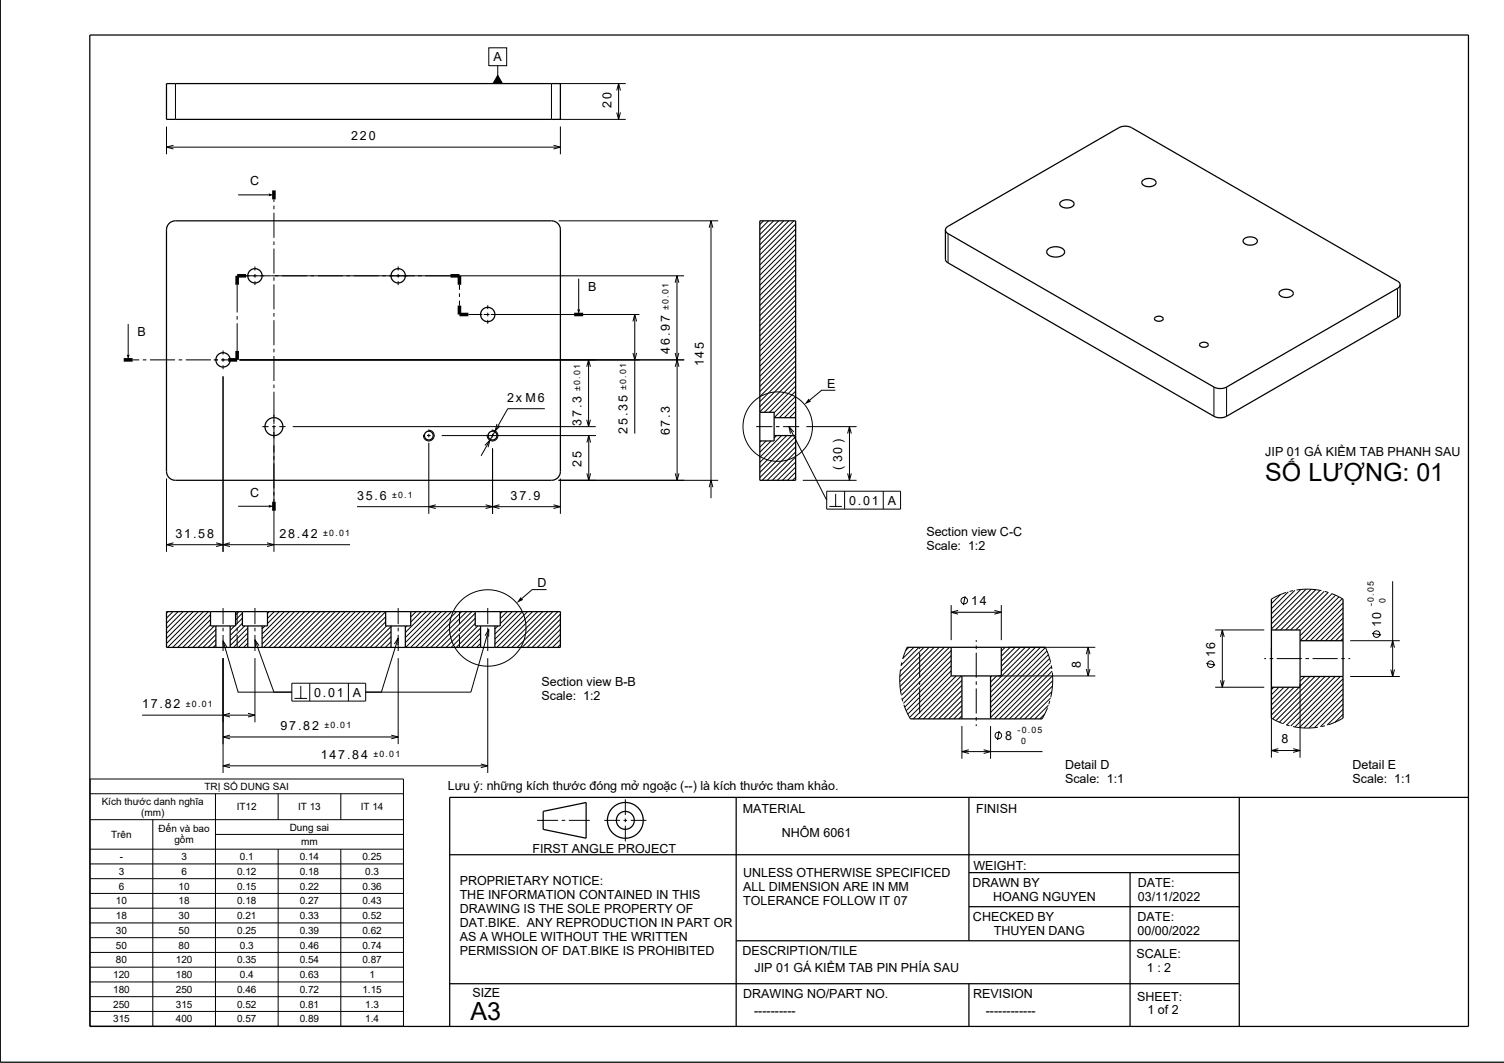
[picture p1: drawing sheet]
<svg xmlns="http://www.w3.org/2000/svg" width="420mm" height="297mm" viewBox="0 0 420 297" stroke-linecap="round" stroke-linejoin="round" font-family="sans-serif">
<g fill="none" stroke="#000" stroke-width=".28">
<path d="M136.5 13.4h5v5h-5zM139 18.4v5M46.5 35.4v7.7M49 23.4v10M154 23.4v10M156 33.4h18.7M156 23.4h18.7M156.5 35.4v7.7M172.2 25.3l.5-1.9 .6 1.9M172.2 31.4l.5 2 .6-2M172.7 23.4v10M46.5 41.1h110"/>
<path d="M48.4 40.6l-1.9 .5 1.9 .5M66.5 54.4h8.5M76.5 55.7v.7M76.5 57.4v1M76.5 59.5v6.9M154.6 40.6l1.9 .5-1.9 .5M66.2 79.6v7.7M68.6 77.1h122.4M71.2 74.5v1.1M71.2 76.6v1M71.2 78.6v1.1M76.5 67.4v1"/>
<path d="M76.5 69.4v7.1M76.5 77.4v1.1M76.5 79.4v7M111.2 74.5v1.1M111.2 76.6v1M111.2 78.6v1.1M128.3 79.6v1.4M156 61.7h44.6M161.6 77.9v8.5M188.5 79l.6-1.9 .5 1.9M189.1 77.1v57.1M198 63.6l.6-1.9 .5 1.9"/>
<path d="M198.6 61.7v77.5M213.2 61.7l-1 1M214.6 61.7l-2.4 2.4M216 61.7l-3.8 3.9M217.5 61.7l-5.3 5.3M218.9 61.7l-6.7 6.7M220.3 61.7l-8.1 8.1M221.7 61.7l-9.5 9.5M222.2 79.6l-10 10M222.2 78.2l-10 10M222.2 76.8l-10 10M222.2 75.4l-10 10"/>
<path d="M222.2 73.9l-10 10M222.2 72.5l-10 10M222.2 71.1l-10 10M222.2 69.7l-10 10M222.2 68.3l-10 10M222.2 66.9l-10 10M222.2 65.5l-10 10M222.2 64l-10 10M222.2 62.6l-10 10M264.7 65.3v8.1M35.8 90.5v8.6M62.3 97.9v1.1"/>
<path d="M66.2 88.3v1M66.2 90.3v7.7M76.5 87.5v.9M76.5 89.5v6.9M76.5 97.4v1M76.5 99.4v7.1M128.3 82v1M128.3 84v1.4M130.8 87.9h3.9M135.1 87.9h1.6M136.2 85.3v1.1M136.2 87.4v1"/>
<path d="M136.2 89.4v1.1M137.1 87.9h41.5M176.7 98.6l.6 1.9 .5-1.9M176.7 89.8l.6-1.9 .5 1.9M177.3 87.9v33.3M188.5 98.6l.6 1.9 .5-1.9M222.2 99.4l-10 10M222.2 98l-10 10M222.2 96.6l-10 10M222.2 95.2l-10 10M222.2 93.7l-10 10M222.2 92.3l-10 10"/>
<path d="M222.2 90.9l-10 10M222.2 89.5l-10 10M222.2 88.1l-10 10M222.2 86.7l-10 10M222.2 85.3l-10 10M222.2 83.8l-10 10M222.2 82.4l-10 10M222.2 81l-10 10M390.3 80.6v8.2M37 100.5h1.9M39.9 100.5h1M41.9 100.5h7"/>
<path d="M49.9 100.5h1M51.9 100.5h7M59.7 100.5h1.2M61.8 100.5h3.1M62.3 100v1M62.3 102v1.1M62.3 105.1v49.1M66.9 100.5h124.2M73.2 119.2h1.8M76 119.2h1M76.5 107.4v1M76.5 109.4v9"/>
<path d="M76.5 118.7v35.5M78 119.2h1.7M81.7 119.2h84.7M138.8 118.5l-.5 1.9 1.4-1.4M152.1 114.2h-10.3l-7.5 13.2M163.8 102.5l.6-2 .5 2M163.8 117.3l.6 1.9 .5-1.9M164.4 100.5v18.7M188.6 102.5l.5-2 .5 2M211.2 119.2h4.5M216.7 119.2h1M218.7 119.2h4.5"/>
<path d="M220.3 119.2l10.6 20.5M222.2 116.4l-.3 .3M222.2 115l-1.8 1.7M222.2 113.5l-3.2 3.2M222.2 112.1l-4.6 4.6M222.2 110.7l-6 6M222.2 109.3l-6 6M222.2 107.9l-7.3 7.3M222.2 106.5l-8.7 8.7M222.2 105.1l-10 10M222.2 103.6l-10 10M222.2 102.2l-10 10"/>
<path d="M222.2 100.8l-10 10M225.2 119.2h14M233.3 109h-3.8l-3.4 2.8M237.2 119.2v15M339 108.1v8.2M342.5 108.1v8.2M46.5 133.7v20.5M118.1 121.7h.1M119.2 121.7h1M119.5 120.2a1.5 1.5 0 0 1 1.7 1.4 1.5 1.5 0 0 1-1.5 1.6 1.5 1.5 0 0 1-1.4-1.8M119.7 120.1v.1M119.7 121.2v1"/>
<path d="M119.7 123.2v.1M119.7 123.7v19.9M121.2 121.7h.1M123.3 121.7h43.1M135.4 124.4l1.4-1.4-.5 1.9M137.3 120.2a1.5 1.5 0 0 1 1.7 1.4 1.5 1.5 0 0 1-1.5 1.6 1.5 1.5 0 0 1-1.4-1.8M137.5 120.1v.1M137.5 121.2v1M137.5 123.2v.1M137.5 125.3v18.3M156 134.2h44.6M156.5 133.7v9.9"/>
<path d="M163.9 132.3l.5 1.9 .5-1.9M163.9 123.6l.5-1.9 .5 1.9M164.4 121.7v12.5M188.6 132.3l.5 1.9 .5-1.9M198 136.1l.6-1.9 .5 1.9M212.5 123.2l-.3 .3M213.9 123.2l-1.7 1.8M215.4 123.2l-3.2 3.2M216.9 121.7l-.7 .7M218.3 121.7l-6.1 6.1M219.7 121.7l-7.5 7.5M221.1 121.7l-8.9 8.9"/>
<path d="M221.7 120.7l-1.4-1.5 .5 2M222.2 133.3l-.9 .9M222.2 131.9l-2.3 2.3M222.2 130.5l-3.7 3.7M222.2 129.1l-5.1 5.1M222.2 127.7l-6.5 6.5M222.2 126.3l-7.9 7.9M222.2 124.9l-9.4 9.3M222.2 123.4l-10 10M222.2 122l-10 10M224.2 134.2h15M230.9 137.2h20.6v5.1h-20.6z"/>
<path d="M233.4 138v3.5M235.9 137.2v5.1M236.7 132.3l.5 1.9 .5-1.9M236.7 121.1l.5-1.9 .5 1.9M246.7 137.2v5.1M46.5 152.2h51.3M48.4 151.7l-1.9 .5 1.9 .5M60.4 151.7l1.9 .5-1.9 .5M64.2 151.7l-1.9 .5 1.9 .5M66.5 141.4h8.5M74.6 151.7l1.9 .5-1.9 .5M99.7 141.6h56.8"/>
<path d="M121.7 141l-2 .6 2 .5M135.6 141l1.9 .6-1.9 .5M139.5 141l-2 .6 2 .5M154.6 141l1.9 .6-1.9 .5M231.6 141.5h3.5M46.9 170.9l-.4 .4M48.3 170.9l-1.8 1.8M49.7 170.9l-3.2 3.2M51.1 170.9l-4.6 4.6M52.6 170.9l-6.1 6M54 170.9l-7.5 7.5M55.4 170.9l-8.9 8.9"/>
<path d="M56.8 170.9l-10 10M58.2 170.9l-10 10M58.8 174.6l-6.3 6.3M58.8 173.1l-7.8 7.8M58.8 171.7l-9.2 9.2M59.9 174.9l-6 6M60.3 178.7l-2.2 2.2M60.3 177.3l-3.6 3.6M60.3 175.9l-5 5M62.3 169.9v4.5M62.3 175.4v1M62.3 177.4v4.5"/>
<path d="M65.5 174.9l-1.2 1.2M66.2 170.9v3.5M66.2 175.4v1M66.2 177.4v3.5M66.7 170.9l-.9 .9M67.7 174.1l-3.4 3.4M67.7 172.7l-1.9 1.9M67.7 171.3l-1.9 1.9M68.4 174.9l-4.1 4.1M69.2 179.7l-1.2 1.2M69.2 178.3l-2.6 2.6M69.2 176.9l-4 4"/>
<path d="M69.2 175.5l-4.9 4.9M71.2 178.8l5.3 14.6h5h-15l-4.2-14.4M71.2 169.9v4.5M71.2 175.4v1M71.2 177.4v4.5M74 174.9l-.8 .8M75.2 170.9l-.5 .5M76.6 170.9l-1.9 1.9M78 170.9l-3.3 3.3M79.4 170.9l-6.2 6.2M80.8 170.9l-7.6 7.6M82.3 170.9l-9.1 9"/>
<path d="M83.7 170.9l-10 10M85.1 170.9l-10 10M86.5 170.9l-10 10M87.9 170.9l-10 10M89.3 170.9l-10 10M90.7 170.9l-10 10M92.2 170.9l-10 10M93.6 170.9l-10 10M95 170.9l-10 10M96.4 170.9l-10 10M97.8 170.9l-10 10M99.2 170.9l-10 10"/>
<path d="M100.6 170.9l-10 10M102.1 170.9l-10 10M103.5 170.9l-10 10M104.9 170.9l-10 10M106.3 170.9l-10 10M107.7 173.7l-7.2 7.2M107.7 172.3l-8.6 8.6M107.7 170.9l-10 10M108 174.9l-6 6M109.2 179.3l-1.6 1.6M109.2 177.9l-3 3M109.2 176.5l-4.4 4.4"/>
<path d="M109.2 175.1l-5.8 5.8M110.1 180l1.1-1.7-.1 2M111.2 169.9v4.5M111.2 175.4v1M111.2 177.4v4.5M111.2 178.3l-4.7 15.1M113.6 174.9l-.4 .4M114.8 170.9l-.1 .1M116.2 170.9l-1.5 1.5M117.6 170.9l-2.9 2.9M119 170.9l-5.8 5.8M120.4 170.9l-7.2 7.2"/>
<path d="M121.9 170.9l-8.7 8.6M123.3 170.9l-10 10M124.7 170.9l-10 10M126.1 170.9l-10 10M127.5 170.9l-10 10M128.3 170.9v3.5M128.3 175.4v1M128.3 177.4v3.5M128.9 170.9l-10 10M130.3 170.9l-10 10M131.8 170.9l-10 10M132.7 174.2l-6.7 6.7"/>
<path d="M132.7 172.8l-8.1 8.1M132.7 171.3l-9.5 9.6M133.4 174.9l-6 6M134.2 179.7l-1.1 1.2M134.2 178.3l-2.6 2.6M134.2 176.9l-4 4M134.2 175.5l-5.4 5.4M135.5 177.6l1-1.7v2M136.2 169.9v4.5M136.2 175.4v1M136.2 177.4v4.5M136.5 175.9l-5 17.5h-29.4"/>
<path d="M139.1 174.9l-.9 .8M140.2 170.9l-.5 .5M141.7 170.9l-2 1.9M143.1 170.9l-3.4 3.3M144.5 170.9l-6.3 6.3M145.9 170.9l-7.7 7.7M147.3 170.9l-9.1 9.1M148.7 170.9l-10 10M150.1 170.9l-10 10M151.5 170.9l-9.9 10M152.6 164.7h-4l-2.9 2.5M153 170.9l-10 10"/>
<path d="M154.4 170.9l-10 10M155.8 170.9l-10 10M156.5 178.7l-2.2 2.2M156.5 177.3l-3.6 3.6M156.5 175.8l-5 5.1M156.5 174.4l-6.5 6.5M156.5 173l-7.9 7.9M156.5 171.6l-9.3 9.3M265.6 169.1v9.8M265.6 171.1h14M267.6 170.6l-2 .5 2 .5M269.5 166.6l-.5 2.5"/>
<path d="M272.6 178.9v.5M277.7 170.6l1.9 .5-1.9 .5M279.6 169.1v9.8M339.3 176h13.7M340.8 177.9l.5-1.9 .6 1.9M341.3 176v16M357.6 166.1l-2.6 2.6M359.2 165.5l-4.2 1.9M359.8 165.3l-4.8 4.8M361.1 165l-1 .2M361.6 164.9l-6.6 6.6M362.1 164.8l3.5-.2 3.4 .4"/>
<path d="M363.3 164.7l-8.3 8.2M364.7 164.6l-9.7 9.7M366.1 164.6l-11.1 11.1M367.4 164.8l-11.2 11.2M368.7 164.9l-11.1 11.1M369.8 165.2l-10.8 10.8M370 165.3l1 .2M370.9 165.5l-10.5 10.5M371.9 165.9l3.2 1.5M372 165.9l-10.2 10.1M373 166.3l-9.9 9.9M373.9 166.8l-10.8 10.8"/>
<path d="M374.8 167.3l-11.7 11.7M375.1 178.4l-.7 .6M375.1 176.9l-2.1 2.1M375.1 175.5l-3.5 3.5M375.1 174.1l-4.9 4.9M375.1 172.7l-6.4 6.3M375.1 171.3l-7.8 7.7M375.1 169.9l-9.2 9.1M375.1 168.5l-10.6 10.5M377 179h13.9M383.2 176.9l2.5 .5M388.9 162.4v26.6"/>
<path d="M39.7 199.8h31.5M60.3 180.1l-.8 .8M62.3 183.9v32.1M63.3 180.8l-1-1.8v2M64.2 199.3l-1.9 .5 1.9 .5M69.3 199.3l1.9 .5-1.9 .5M71.2 183.9v17.9M72.3 180.4l-1.1-1.6 .2 1.9M81.5 190.9h20.6v5h-20.6zM82.2 195.1h3.5M84 191.6v3.5M86.5 190.9v5"/>
<path d="M97.3 190.9v5M109.2 180.7l-.2 .2M111.2 183.9v24M136.2 183.9v32.1M156.5 180.1l-.8 .8M251.5 187.1l-.2 3.2 .4 3.7M251.8 185.1l-.2 1M251.9 195l.2 1M252.4 196.9l1.8 4M253.3 180.9l-1.2 3.2M253.8 180.9l-.9 .8M255.2 180.9l-3.1 3"/>
<path d="M256.6 180.9l-4.9 4.9M256.8 180.9v.5M256.8 182.4v7M256.8 190.4v1M256.8 192.4v7M258.1 180.9l-6.7 6.6M259.5 180.9l-8.2 8.1M260.9 180.9l-9.6 9.6M262.3 180.9l-11 10.9M263.7 180.9l-12.2 12.2M265.1 180.9l-13.4 13.4M265.6 188.8l-11.6 11.7"/>
<path d="M265.6 187.4l-12.1 12.1M265.6 186l-12.5 12.6M265.6 184.6l-12.9 13M265.6 183.2l-13.3 13.3M265.6 181.8l-13.6 13.6M267 188.9l-12 12M268.4 188.9l-12 12M268.6 200l-.8 .9M268.6 198.6l-2.3 2.3M268.6 197.2l-3.7 3.7M268.6 195.7l-5.1 5.2M268.6 194.3l-6.5 6.6"/>
<path d="M268.6 192.9l-7.9 8M268.6 191.5l-9.3 9.4M268.6 190.1l-10.7 10.8M272.6 180.4v1M272.6 182.4v7M272.6 190.4v1M272.6 192.4v7M276.9 188.9l-.3 .3M278.3 188.9l-1.7 1.7M278.6 188.9h27.3M280.7 180.9l-1.1 1M281.6 180.9h24.3"/>
<path d="M282.1 180.9l-2.5 2.4M283.5 180.9l-3.9 3.8M284.9 180.9l-5.3 5.3M286.3 180.9l-6.7 6.7M287.8 180.9l-11.2 11.1M289.2 180.9l-12.6 12.5M290.6 180.9l-14 13.9M291.7 199.5l-1.3 1.4M291.9 180.9l1.5 4M291.9 180.9l-15.3 15.3M292.4 181.9l-15.8 15.7M292.5 197.7l-1.5 3.2"/>
<path d="M292.8 182.9l-16.2 16.2M292.8 197l-3.8 3.9M293.1 184l-16.5 16.5M293.2 195.8l-.3 1M293.4 195l-5.8 5.9M293.4 185.1l-15.7 15.8M293.6 185.9l.2 1M293.6 186.3l-14.5 14.6M293.7 193.3l-7.6 7.6M293.8 187.5l-13.3 13.4M293.9 187.9v3.5l-.5 3.4M293.9 191.7l-9.2 9.2"/>
<path d="M293.9 188.8l-12 12.1M294 190.2l-10.7 10.7M303.4 182.8l.5-1.9 .5 1.9M303.4 186.9l.5 2 .5-2M303.9 180.9v8M336.8 185.3l2.5 .5M339.3 192h13.7M340.8 190.1l.5 1.9 .6-1.9M353 184h.6M354.5 184h1.1M355 181v30.7M355.7 192l-.7 .7"/>
<path d="M356.5 184h7.1M357.2 192l-2.2 2.1M358.6 192l-3.6 3.5M360 192l-5 4.9M361.4 192l-6.4 6.4M362.8 192l-7.8 7.8M363.1 191v20.7M364.4 189l-1.3 1.4M364.5 184h1.1M365.8 189l-2.7 2.8M366.6 184h6.9M367.2 189l-11.8 11.8"/>
<path d="M368.6 189l-12.3 12.3M370 189l-12.7 12.8M371.5 189l-13.2 13.2M372.9 189l-13.6 13.6M374.3 189l-13.9 13.9M374.6 184h.9M375.1 199.6l-2.3 2.2M375.1 198.2l-4.5 4.4M375.1 196.7l-6.4 6.4M375.1 195.3l-8 8M375.1 193.9l-9.5 9.5M375.1 192.5l-10.9 10.9"/>
<path d="M375.1 191.1l-12.3 12.2M375.1 189.7l-13.5 13.4M376.6 184h.4M377 189h13.9M388.4 180.9l.5-1.9 .5 1.9M388.4 187.1l.5 1.9 .5-1.9M25.2 217.6h87.5v69.1h-87.5zM62.3 205.9h48.9M62.3 214h73.9M64.2 205.4l-1.9 .5 1.9 .5M64.2 213.5l-1.9 .5 1.9 .5M109.3 205.4l1.9 .5-1.9 .5"/>
<path d="M134.3 213.5l1.9 .5-1.9 .5M256.8 200.4v.5M268.6 202.9v9.1M268.6 210h22.5M270.6 209.5l-2 .5 2 .5M272.6 200.4v1M272.6 202.4v.5M274.7 209.5l1.9 .5-1.9 .5M276.6 202.9v9.1M279 204.2l-.5 2.5M355 200.6l3.2 1.6M355 209.7h8.1"/>
<path d="M357 209.2l-2 .5 2 .5M359.1 202.5l1 .3M361.1 203l3.4 .4 3.5-.2M361.1 209.2l2 .5-2 .5M370 202.8l-1 .2M375.1 200.6l-4.2 1.9M25.2 221.8h87.5M25.2 229h87.5M25.2 237.3h87.5M42.7 229v57.7M60.2 233.1h52.5M60.2 221.8v64.9"/>
<path d="M77.7 221.8v7.2M77.7 237.3v49.4M95.2 221.8v7.2M95.2 237.3v49.4M150 229.2h5.9M156.9 229.2h1M158.9 229.2h5.8M168.7 229.2h4.4M174.1 229.2h1M174.6 223.3v4.4M174.6 228.7v1M174.6 230.7v4.4"/>
<path d="M176.1 229.2h4.4M25.2 241.4h87.5M25.2 245.5h87.5M25.2 249.6h87.5M25.2 253.7h87.5M25.2 257.9h87.5M25.2 262h87.5M25.2 266.1h87.5M25.2 270.2h87.5M25.2 274.4h87.5M25.2 278.5h87.5M25.2 282.6h87.5"/>
<circle cx="217.2" cy="119.2" r="9.7"/>
<circle cx="136.2" cy="175.5" r="10.7"/>
<circle cx="269.3" cy="167.8" r=".91"/>
<circle cx="384.4" cy="177.2" r=".92"/>
<circle cx="338.1" cy="185.6" r=".91"/>
<circle cx="278.8" cy="205.5" r=".92"/>
</g>
<g fill="none" stroke="#000" stroke-width=".35">
<path d="M.1 0v296.8h419.9M25.1 9.8h385v277h-385zM46.5 23.4h110v10h-110zM296.2 56.4a2.58 2.58 0 0 1 3.7 .4 1.98 1.98 0 0 1-2.8 1.2l-1.1-.8v-.4zM319.1 50.4a2.58 2.58 0 0 1 3.7 .5 1.98 1.98 0 0 1-2.8 1.2l-1.1-.8v-.5zM47.2 62.5l.8-.6 1-.2h105a2.5 2.5 0 0 1 2.5 2.5v67.5a2.5 2.5 0 0 1-2.5 2.5h-105a2.5 2.5 0 0 1-2.5-2.5v-67.5l.2-.9zM212.2 61.7h10v72.5h-10zM264 64.3v8.1l.6 .9 74.4 43a3.9 3.9 0 0 0 3.5 0l47.9-27.7 .6-.7v-8.3M264 64.3l.2-.6 .5-.5 47.8-27.5a3.9 3.9 0 0 1 3.5 0l74.3 42.8 .5 .5 .2 .6M264 64.3l.2 .5 .5 .5 74.3 42.8a3.9 3.9 0 0 0 3.5 0l47.8-27.5 .5-.5 .2-.5M292.6 69.7a3.3 3.3 0 0 1 4.7 .4 1.64 1.64 0 0 1-1.9 1.7 2.38 2.38 0 0 1-3.1-1.5zM347.4 66.8a2.58 2.58 0 0 1 3.7 .4 1.98 1.98 0 0 1-2.8 1.2l-1.1-.8v-.4z"/>
<path d="M322.6 88.7l.3-.2a1.21 1.21 0 0 1 1.9 .8 1.5 1.5 0 0 1-2.4-.2zM335.2 95.9l.2-.1a1.21 1.21 0 0 1 2 .7 1.5 1.5 0 0 1-2.4-.2zM357.4 81.4a2.58 2.58 0 0 1 3.8 .4 1.98 1.98 0 0 1-2.9 1.2l-1-.6-.1-.5zM212.2 115.2h4v8h-4M216.2 116.7h6M216.2 121.7h6M46.5 170.9h110v10h-110zM58.8 170.9v4h7v-4M60.3 174.9v6M64.3 174.9v6M67.7 170.9v4h7v-4M69.2 174.9v6"/>
<path d="M73.2 174.9v6M107.7 170.9v4h7v-4M109.2 174.9v6M113.2 174.9v6M132.7 170.9v4h7v-4M134.2 174.9v6M138.2 174.9v6M355 167.4v33.2M355 176h8.1v16h-8.1M363.1 179h12M375.1 167.4v33.2M253.3 180.9h38.6"/>
<path d="M265.6 180.9v8h14v-8M268.6 188.9v12M276.6 188.9v12M363.1 189h12M254.2 200.9h36.8M125.6 238.8h220.5M151.7 226.7l12-2.5v10l-12-2.5zM205.6 222.8v64M270.6 222.8v40.1M346.1 222.8v64M410.1 222.8h-284.5v64M270.6 243.8h75.5"/>
<path d="M270.6 253.3h75.5M315.6 243.8v43M125.6 274.8h220.5M205.6 262.9h140.5M270.6 274.8v12"/>
<circle cx="71.2" cy="77.1" r="2"/>
<circle cx="111.2" cy="77.1" r="2"/>
<circle cx="136.2" cy="87.9" r="2"/>
<circle cx="62.3" cy="100.5" r="2"/>
<circle cx="76.5" cy="119.2" r="2.5"/>
<circle cx="119.7" cy="121.7" r="1.23"/>
<circle cx="137.5" cy="121.7" r="1.23"/>
<circle cx="174.6" cy="229.2" r="2.5"/>
<circle cx="174.6" cy="229.2" r="5"/>
</g>
<path d="M76.5 53.2v2.5M68.7 77.1h-2.5v2.5M125.8 77.1h2.5v2.5M66.2 98v2.5h-2.5M128.3 85.4v2.5h2.5M160.4 87.9h2.5M34.5 100.5h2.5M76.5 140.2v2.5" fill="none" stroke="#000" stroke-width="1" stroke-linecap="butt"/>
<g fill="#000">
<path d="M139 20.8l1.5 2.6h-3z" fill-rule="evenodd"/>
<path d="M75 54.1l1.5 .3-1.5 .4z" fill-rule="evenodd"/>
<path d="M35.4 99.1h.8l-.4 1.4z" fill-rule="evenodd"/>
<path d="M161.2 86.4h.8l-.4 1.5z" fill-rule="evenodd"/>
<path d="M225.8 111.4l.7 .8-1.8 .8z" fill-rule="evenodd"/>
<path d="M75 141.1l1.5 .3-1.5 .4z" fill-rule="evenodd"/>
<path d="M145.4 166.8l.7 .8-1.8 .9z" fill-rule="evenodd"/>
</g>
<g font-size="7">
<text x="353.4" y="134.5">SỐ LƯỢNG: 01</text>
<text x="131.4" y="284.9">A3</text>
</g>
<g font-size="3.5">
<text x="137.8" y="17.1">A</text>
<text x="170.7" y="30.2" transform="rotate(-90 170.7 30.2)">20</text>
<text x="98.1" y="39.1">220</text>
<text x="69.8" y="51.8">C</text>
<text x="164.2" y="81.2">B</text>
<text x="38.4" y="93.9">B</text>
<text x="187" y="98.9" transform="rotate(-90 187 98.9)">46.97</text>
<text x="196.6" y="102.4" transform="rotate(-90 196.6 102.4)">145</text>
<text x="141.6" y="112.2">2x M6</text>
<text x="231" y="108.3">E</text>
<text x="162.4" y="119" transform="rotate(-90 162.4 119)">37.3</text>
<text x="175.3" y="121.2" transform="rotate(-90 175.3 121.2)">25.35</text>
<text x="187.1" y="121.7" transform="rotate(-90 187.1 121.7)">67.3</text>
<text x="162.4" y="130.5" transform="rotate(-90 162.4 130.5)">25</text>
<text x="235.2" y="131.3" transform="rotate(-90 235.2 131.3)">( 30 )</text>
<text x="353.4" y="127.4">JIP 01 GÁ KIỂM TAB PHANH SAU</text>
<text x="69.8" y="138.8">C</text>
<text x="99.7" y="139.6">35.6</text>
<text x="142.6" y="139.6">37.9</text>
<text x="237.1" y="141">0.01</text>
<text x="247.9" y="141">A</text>
<text x="258.7" y="149.8">Section view C-C</text>
<text x="49" y="150.2">31.58</text>
<text x="78" y="150.2">28.42</text>
<text x="258.7" y="153.8">Scale: 1:2</text>
<text x="150.1" y="164">D</text>
<text x="271.2" y="169.1">14</text>
<text x="385.7" y="175.3" transform="rotate(-90 385.7 175.3)">10</text>
<text x="339.3" y="183.7" transform="rotate(-90 339.3 183.7)">16</text>
<text x="151.2" y="191.8">Section view B-B</text>
<text x="301.9" y="186.6" transform="rotate(-90 301.9 186.6)">8</text>
<text x="39.7" y="197.8">17.82</text>
<text x="87.7" y="194.6">0.01</text>
<text x="98.5" y="194.6">A</text>
<text x="151.2" y="195.7">Scale: 1:2</text>
<text x="78.3" y="203.9">97.82</text>
<text x="280.7" y="206.7">8</text>
<text x="357.9" y="207.7">8</text>
<text x="89.6" y="212">147.84</text>
<text x="297.4" y="214.9">Detail D</text>
<text x="377.7" y="214.8">Detail E</text>
<text x="125" y="220.9">Lưu ý: những kích thước đóng mở ngoặc (--) là kích thước tham khảo.</text>
<text x="297.4" y="218.8">Scale: 1:1</text>
<text x="377.7" y="218.7">Scale: 1:1</text>
<text x="207.5" y="227.2">MATERIAL</text>
<text x="272.6" y="227.1">FINISH</text>
<text x="218.3" y="233.7">NHÔM 6061</text>
<text x="148.7" y="238.2">FIRST ANGLE PROJECT</text>
<text x="207.5" y="245.1">UNLESS OTHERWISE SPECIFICED</text>
<text x="271.8" y="243">WEIGHT:</text>
<text x="128.4" y="247.3">PROPRIETARY NOTICE:</text>
<text x="128.4" y="251.2">THE INFORMATION CONTAINED IN THIS</text>
<text x="207.5" y="249">ALL DIMENSION ARE IN MM</text>
<text x="271.6" y="247.8">DRAWN BY</text>
<text x="277.4" y="251.7">HOANG NGUYEN</text>
<text x="317.8" y="247.7">DATE:</text>
<text x="317.8" y="251.7">03/11/2022</text>
<text x="128.4" y="255.1">DRAWING IS THE SOLE PROPERTY OF</text>
<text x="207.5" y="252.9">TOLERANCE FOLLOW IT 07</text>
<text x="271.7" y="257.4">CHECKED BY</text>
<text x="317.7" y="257.3">DATE:</text>
<text x="128.4" y="259">DAT.BIKE. ANY REPRODUCTION IN PART OR</text>
<text x="128.4" y="262.9">AS A WHOLE WITHOUT THE WRITTEN</text>
<text x="277.5" y="261.3">THUYEN DANG</text>
<text x="317.7" y="261.2">00/00/2022</text>
<text x="128.4" y="266.8">PERMISSION OF DAT.BIKE IS PROHIBITED</text>
<text x="207.3" y="266.7">DESCRIPTION/TILE</text>
<text x="317.4" y="267.6">SCALE:</text>
<text x="210.7" y="271.5">JIP 01 GÁ KIỂM TAB PIN PHÍA SAU</text>
<text x="320.3" y="271.5">1 : 2</text>
<text x="132" y="278.6">SIZE</text>
<text x="207.6" y="278.9">DRAWING NO/PART NO.</text>
<text x="271.8" y="278.9">REVISION</text>
<text x="317.6" y="279.5">SHEET:</text>
<text x="210.6" y="283.6">----------</text>
<text x="275.3" y="283.6">------------</text>
<text x="320.5" y="283.4">1 of 2</text>
</g>
<g font-size="2.8">
<text x="57.1" y="220.7">TRỊ SỐ DUNG SAI</text>
<text x="28.4" y="224.8">Kích thước danh nghĩa</text>
<text x="39.4" y="227.9">(mm)</text>
<text x="66.1" y="226.4">IT12</text>
<text x="83.2" y="226.4">IT 13</text>
<text x="100.7" y="226.4">IT 14</text>
<text x="44.3" y="232.5">Đến và bao</text>
<text x="80.9" y="232">Dung sai</text>
<text x="31" y="234.1">Trên</text>
<text x="48.7" y="235.7">gồm</text>
<text x="84.1" y="236.2">mm</text>
<text x="33.1" y="244.4">3</text>
<text x="33.5" y="240.3">-</text>
<text x="50.6" y="240.3">3</text>
<text x="50.6" y="244.4">6</text>
<text x="66.2" y="244.4">0.12</text>
<text x="67" y="240.3">0.1</text>
<text x="83.7" y="240.3">0.14</text>
<text x="83.7" y="244.4">0.18</text>
<text x="101.2" y="240.3">0.25</text>
<text x="102" y="244.4">0.3</text>
<text x="33.1" y="248.5">6</text>
<text x="49.9" y="248.5">10</text>
<text x="66.2" y="248.5">0.15</text>
<text x="83.7" y="248.5">0.22</text>
<text x="101.2" y="248.5">0.36</text>
<text x="32.4" y="252.7">10</text>
<text x="32.4" y="256.8">18</text>
<text x="49.9" y="252.7">18</text>
<text x="49.9" y="256.8">30</text>
<text x="66.2" y="252.7">0.18</text>
<text x="66.2" y="256.8">0.21</text>
<text x="83.7" y="252.7">0.27</text>
<text x="83.7" y="256.8">0.33</text>
<text x="101.2" y="252.7">0.43</text>
<text x="101.2" y="256.8">0.52</text>
<text x="32.4" y="260.9">30</text>
<text x="49.9" y="260.9">50</text>
<text x="66.2" y="260.9">0.25</text>
<text x="83.7" y="260.9">0.39</text>
<text x="101.2" y="260.9">0.62</text>
<text x="32.4" y="265">50</text>
<text x="32.4" y="269.1">80</text>
<text x="49.1" y="269.1">120</text>
<text x="49.9" y="265">80</text>
<text x="66.2" y="269.1">0.35</text>
<text x="67" y="265">0.3</text>
<text x="83.7" y="265">0.46</text>
<text x="83.7" y="269.1">0.54</text>
<text x="101.2" y="265">0.74</text>
<text x="101.2" y="269.1">0.87</text>
<text x="31.6" y="273.3">120</text>
<text x="49.1" y="273.3">180</text>
<text x="67" y="273.3">0.4</text>
<text x="83.7" y="273.3">0.63</text>
<text x="103.1" y="273.3">1</text>
<text x="31.6" y="277.4">180</text>
<text x="31.6" y="281.5">250</text>
<text x="49.1" y="277.4">250</text>
<text x="49.1" y="281.5">315</text>
<text x="66.2" y="277.4">0.46</text>
<text x="66.2" y="281.5">0.52</text>
<text x="83.7" y="277.4">0.72</text>
<text x="83.7" y="281.5">0.81</text>
<text x="101.2" y="277.4">1.15</text>
<text x="102" y="281.5">1.3</text>
<text x="31.6" y="285.6">315</text>
<text x="49.1" y="285.6">400</text>
<text x="66.2" y="285.6">0.57</text>
<text x="83.7" y="285.6">0.89</text>
<text x="102" y="285.6">1.4</text>
</g>
<g font-size="2.4">
<text x="186.7" y="86.6" transform="rotate(-90 186.7 86.6)">±0.01</text>
<text x="162" y="109.2" transform="rotate(-90 162 109.2)">±0.01</text>
<text x="174.9" y="108.9" transform="rotate(-90 174.9 108.9)">±0.01</text>
<text x="109.5" y="139.2">±0.1</text>
<text x="90.3" y="149.8">±0.01</text>
<text x="383.7" y="169.4" transform="rotate(-90 383.7 169.4)">-0.05</text>
<text x="386.9" y="168.3" transform="rotate(-90 386.9 168.3)">0</text>
<text x="51.9" y="197.4">±0.01</text>
<text x="90.6" y="203.5">±0.01</text>
<text x="284.2" y="204.7">-0.05</text>
<text x="285.2" y="208">0</text>
<text x="104.3" y="211.6">±0.01</text>
</g>
</svg>
